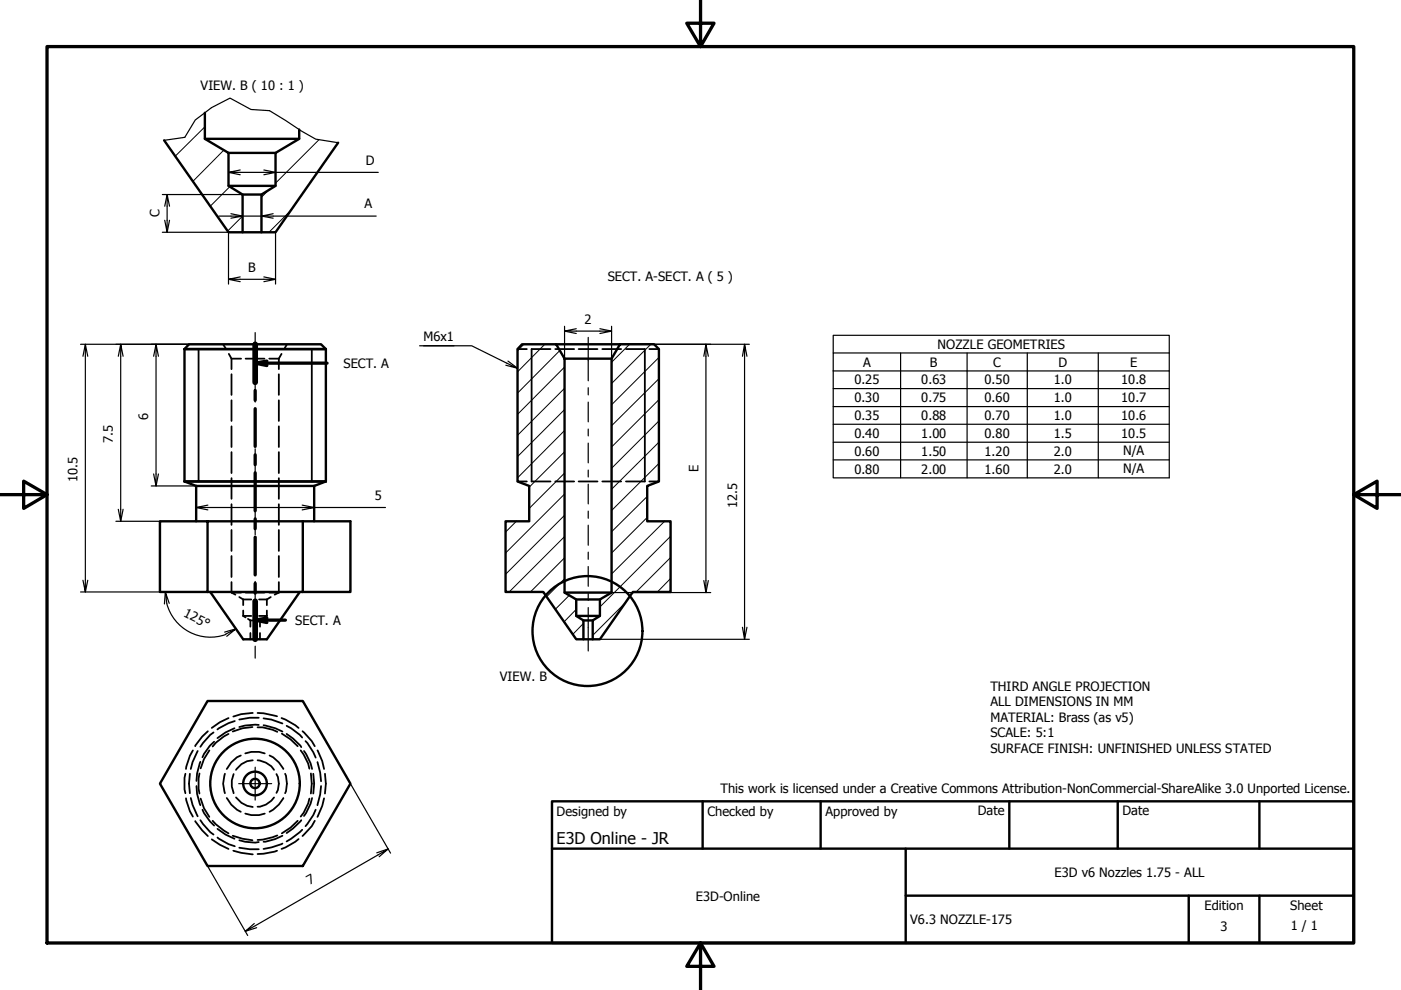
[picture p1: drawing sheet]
<svg xmlns="http://www.w3.org/2000/svg" width="297mm" height="210mm" viewBox="0 0 297 210" stroke-linecap="round" stroke-linejoin="round" font-family="sans-serif">
<!-- layer: Visible (ISO) -->
<g fill="none" stroke="#000" stroke-width=".51">
<path d="M43.4 23.9v5.5M48.5 32.4h9.9M48.5 39.4h9.9M63.4 27.5v1.9l-5 3v7l-3 1.8v8h3l13.3-18.9M63.4 29.4h-20l5.1 3v7l2.9 1.8v8h-2.9l-13.7-19.4M51.4 41.2h4M51.4 49.2h4M39.1 74l1-1h28l1 1M39.1 74h30M39.1 74v28.1M69.1 74v28.1M110.7 73h7.2l1.8 3v49.6l2.5 1.5v3.5l1.5 .9v4h-1.5l-7-10h-8v-15h5v-7.5l-2.5-.9v-28.1z"/>
<path d="M117.9 73h13.5M119.7 76h10M131.4 73h7.3l1 1v28.1l-2.5 .9v7.5h5v15h-8l-7 10h-1.5v-4l1.5-.9v-3.5l2.5-1.5v-49.6zM39.1 102.1h30M39.1 102.1l2.5 .9M41.6 103h25M41.6 103v7.5M44 110.5h-10.1v15h10.1v-15h20.2M66.6 103v7.5M69.1 102.1l-2.5 .9M44 125.5h20.2v-15h10.1v15h-10.1M44.6 125.5l7 10h5l7-10"/>
<path d="M119.7 125.6h10M122.2 127.1h5M122.2 130.6h5M123.7 135.5h2M123.7 131.5h2M44 148.6h20.2l10.1 17.6-10.1 17.4h-20.2l-10.1-17.4z"/>
<circle cx="54.1" cy="166.1" r="9.5"/>
<circle cx="54.1" cy="166.1" r="2.51"/>
<circle cx="54.1" cy="166.1" r=".98"/>
</g>
<!-- layer: Hidden (ISO) -->
<g fill="none" stroke="#000" stroke-width=".38">
<path d="M47.3 73l.6 1M48.5 75l.6 1M49.1 76h2M49.1 76v2.3M49.1 79.3v4.4M52.1 76h4M57.1 76h2M59.1 76v2.3M59.1 79.3v4.4M59.7 75l-.6 1M60.8 73l-.5 1M109.7 74h2"/>
<path d="M112.7 74h4M117.7 74h4M122.7 74h4M127.7 74h4M132.7 74h4M137.7 74h2M49.1 84.9v4.4M49.1 90.4v4.4M49.1 95.9v4.4M59.1 84.9v4.4M59.1 90.4v4.4M59.1 95.9v4.4"/>
<path d="M49.1 101.4v4.4M49.1 106.9v4.4M49.1 112.4v4.4M49.1 117.9v4.4M59.1 101.4v4.4M59.1 106.9v4.4M59.1 112.4v4.4M59.1 117.9v4.4M109.7 102.1h2M112.7 102.1h4M117.7 102.1h4M122.7 102.1h4"/>
<path d="M127.7 102.1h4M132.7 102.1h4M137.7 102.1h2M49.1 125.6h2M49.1 123.4v2.2M49.1 125.6l.8 .5M50.7 126.6l.9 .5M51.6 127.1h1.7M51.6 130.6h1.7M51.6 127.1v1.2M51.6 129.4v1.2M51.6 130.6l.5 .3"/>
<path d="M52.1 125.6h4M52.6 131.2l.5 .3M53.1 131.5h.7M53.1 131.5v1.4M53.1 134.2v1.3M54.4 131.5h.7M54.9 127.1h1.7M54.9 130.6h1.7M55.1 131.5v1.4M55.1 134.2v1.3M55.6 131.2l-.5 .3M56.6 127.1v1.2"/>
<path d="M56.6 129.4v1.2M56.6 130.6l-.5 .3M57.1 125.6h2M57.4 126.6l-.8 .5M59.1 123.4v2.2M59.1 125.6l-.9 .5M40.9 159.1l-.6 1.1-.9 2.8M41.9 159.2l-1.1 2.4-.4 1.4M44.1 155l-1.2 1.2-1.5 2M44.4 159.1l-1.2 1.8-.7 2M45.3 155.3l-.7 .5-2.1 2.5M45.4 157.3l-.9 .8-1.3 1.8-.3 .7"/>
<path d="M48.5 152.2l-1.9 .9-1.7 1.2M48.5 155.6l-1 .5-1.7 1.4-.7 .8M49.7 154.4l-1.9 .9-1.7 1.2M49.8 152.9l-1.3 .4-2.4 1.4M52 159.7l1.3-.3h1.6l1.2 .3M53.5 154.1l-2.1 .3-2.1 .7M53.6 151.2l-2.5 .2-1.6 .5M54.6 151.2h1.3l2.8 .7M54.6 154.2h1.1l2.1 .5 1 .5M54.9 152.2h-1.9l-2.3 .4M54.9 153.7l-3 .1-1.2 .3M55.9 152.3l1.6 .3 2.4 .8"/>
<path d="M55.9 153.8l2.5 .6 1.5 .7M59.7 152.2l2.9 1.6 .7 .5M59.8 155.5l1.8 1.3 1.5 1.4M60.8 153.9l.9 .5 1.9 1.4 .5 .6M60.8 155.6l1.3 1 1.8 1.8M63.8 159.1l.6 .9 .9 1.9 .3 1.1M64.1 155l2 2.1 .6 1.1M64.5 159.2l1.3 2.6 .4 1.2M64.8 157.1l1.6 2.4 .5 1.1M67.3 159.1l1 2.3 .4 1.6M39.3 164.1l-.2 .8v2.5l.2 .8M39.4 169.3l.9 2.7 .6 1.1"/>
<path d="M40.3 164.1l-.2 2.1 .2 2M40.4 169.2l.4 1.5 1.1 2.4M41.4 174.1l1.5 2 1.2 1.2M41.7 166.7l.1 1.6 .7 2.4M42.3 164l-.2 1.1v2.1l.2 1M42.5 173.9l2.1 2.5 .7 .5M42.5 161.5l-.7 2.5-.1 1.6M42.5 169.3l.7 2.1 1.2 1.8M42.9 171.7l.3 .7 1.3 1.8 .9 .8M44.9 178l1.7 1.1 1.9 .9M45.1 174l.7 .8 2.7 1.9M46.1 177.6l2.4 1.4 1.3 .4"/>
<path d="M46.1 175.7l1.7 1.2 1.9 .9M47.7 164.1a5.8 5.8 0 0 0 0 4.1M48.1 169.2a6.5 6.5 0 0 0 3 2.9M49.3 177.2l2.1 .6 2.1 .4M49.5 164.1a5.1 5.1 0 0 0 0 4.1M50 169.1a4.9 4.9 0 0 0 3.6 2M50.7 179.7l2.3 .4h1.9M50.7 178.2l1.2 .3 2.2 .2 .8-.2M51.1 160.2a6 6 0 0 0-3 2.8M52 172.5l1.3 .3h1.6l1.2-.3M53.6 161.2a4.4 4.4 0 0 0-3.6 2M54.6 161.2a4.7 4.7 0 0 1 3.5 2"/>
<path d="M57.1 160.2a6.2 6.2 0 0 1 3 2.8M58.1 169.1a4.3 4.3 0 0 1-3.5 1.9M58.6 164.1a4.2 4.2 0 0 1 0 4M58.8 177.1l-3.1 .9-1.1 .1M59.9 178.9l-2.4 .8-1.6 .3M59.9 177.2l-1.5 .7-2.5 .6M60.1 169.2a6.7 6.7 0 0 1-3 2.9M60.5 164.1a5.8 5.8 0 0 1 0 4.1M63.1 174l-1.5 1.5-1.8 1.2M63.3 177.9l-.7 .6-2.9 1.5M63.9 173.9l-1.8 1.8-1.3 .9M64.1 175.9l-2.4 1.9-.9 .6"/>
<path d="M65.6 169.3l-.3 1-.9 2-.6 .8M65.9 164l.2 2.2-.2 2M66.2 169.2l-.4 1.2-1.3 2.6M66.4 164.1l.2 2.1-.2 2M66.7 174l-.6 1.2-2 2.1M66.9 171.7l-.5 1.1-1.6 2.4M67.3 161.6l.6 2.2 .2 1.8M68.1 166.7l-.2 1.7-.6 2.3M68.7 169.3l-.4 1.6-1 2.3M68.9 164.1l.2 2.1-.2 2M49.5 180.4l1.6 .4 2.5 .3M58.7 180.4l-2.8 .6-1.3 .1"/>
</g>
<!-- layer: Visible Narrow (ISO) -->
<path d="M42.1 74v28.1M66.1 74v28.1M112.7 74v28.1M136.7 74v28.1" fill="none" stroke="#000" stroke-width=".38"/>
<!-- layer: Break Line (JIS) -->
<path d="M34.8 29.8l4.4-.7 2.2-3.7 3.4-2.6 4-2 4.4 2.4 3.9 .3 6.6 4.2 3.2 1.8 4.8 .8" fill="none" stroke="#000" stroke-width=".25"/>
<!-- layer: Section Line (ISO) -->
<g fill="none" stroke="#000" stroke-width=".7">
<path d="M54.1 73v8.1M54.1 77l2.5 .5M56.6 76.6l-2.5 .4h15.2M54.1 82.8v2.1M54.1 86.6v8.1M54.1 96.4v2.1M54.1 100.2v8.1M54.1 110v2.1M54.1 113.9v8M54.1 123.7v2.1M54.1 127.5v8M54.1 131.5l2.5 .5"/>
<path d="M56.6 131l-2.5 .5h6.4"/>
</g>
<path d="M54.1 73v8.1M54.1 127.5v8" fill="none" stroke="#000" stroke-width="1.2"/>
<!-- layer: Detail Boundary (JIS) -->
<circle cx="124.6" cy="133.8" r="11.7" fill="none" stroke="#000" stroke-width=".51"/>
<!-- layer: Border (ISO) -->
<path d="M148.5 -.1v10l-2.9-5h5.8l-2.9 5M10 9.9h277v190h-277zM0 104.9h10l-5-2.9v5.8l5-2.9M287 104.9l5 2.9v-5.8l-5 2.9h10M148.5 199.9l2.9 5h-5.8l2.9-5v10" fill="none" stroke="#000" stroke-width=".7"/>
<!-- layer: Title (ISO) -->
<path d="M117 169.9h170v30h-170zM117 179.9h170M149 169.9v10M174 169.9v10M192 179.9v20M214 169.9v10M237 169.9v10M267 169.9v10M192 189.9h95M252 189.9v10M267 189.9v10" fill="none" stroke="#000" stroke-width=".51"/>
<!-- layer: Hatch (ISO) -->
<g fill="none" stroke="#000" stroke-width=".21">
<path d="M43.4 26.9l-6.3 6.2M47.4 31.8l-6.5 6.7M48.7 39.6l-4.1 4.1M67.6 29.6l-9.2 9.2M51.4 45.8l-3.1 3.2M56.9 40.4l-1.5 1.4M61.8 44.5l-4.8 4.7M111.1 73l-1.4 1.4M115.5 73l-5.8 5.8M118.7 74.3l-9 9M119.7 77.8l-10 10.1M133.5 73l-3.8 3.8"/>
<path d="M138 73l-8.3 8.3M139.7 75.8l-10 10M119.7 95.8l-7.5 7.5M119.7 86.8l-10 10M119.7 91.3l-10 10M119.7 82.3l-10 10M139.7 98.3l-10 9.9M139.7 93.8l-10 9.9M139.7 89.3l-10 10M139.7 84.7l-10 10.1M139.7 80.3l-10 10M109.5 110.5l-2.3 2.3"/>
<path d="M119.7 109.3l-12.5 12.5M119.7 104.7l-12.5 12.6M119.7 118.3l-7.2 7.2M119.7 113.8l-11.8 11.7M119.7 100.3l-7.5 7.5M137.2 109.7l-7.5 7.6M137.2 105.3l-7.5 7.4M140.9 110.5l-11.2 11.2M142.2 118.2l-7.3 7.3M142.2 113.7l-15 15M119.7 122.7l-3.8 3.8M120.7 126.2l-3 3"/>
<path d="M122.2 129.2l-2.6 2.6M123.7 132.2l-2.2 2.3M132.6 127.8l-6.9 6.9M142.2 122.7l-2.8 2.8"/>
</g>
<!-- layer: Dimension (ISO) -->
<g fill="none" stroke="#000" stroke-width=".25">
<path d="M48.5 36.5l2.4 .6M50.9 36l-2.4 .5h9.9l-2.5 .6M55.9 36l2.5 .5h21.8M34.4 49.2h17M34.4 41.2h17M35.4 41.2l-.5 2.5M35.9 43.7l-.5-2.5v8l-.5-2.5M35.9 46.7l-.5 2.5M46.4 45.8h5l-2.4 .5M48.5 59.2l2.4 .5M48.5 49.2v11M49 45.3l2.4 .5h4l2.5 .5"/>
<path d="M50.9 58.7l-2.4 .5h9.9l-2.5 .5M55.9 58.7l2.5 .5M57.9 45.3l-2.5 .5h24.4M58.4 49.2v11M17.1 73h23M18.1 73l-.5 2.5M18.6 75.5l-.5-2.5v52.5l-.5-2.5M25.6 73l-.5 2.5M26.1 75.5l-.5-2.5v37.5l-.5-2.5M33.1 73l-.5 2.5M33.6 75.5l-.5-2.5v30l-.5-2.5M119.7 70.2l2.5 .5"/>
<path d="M119.7 69.2v6.8M122.2 69.7l-2.5 .5h10l-2.5 .5M127.2 69.7l2.5 .5M129.7 69.2v6.8M131.4 73h27.5M149.7 73l-.5 2.5M150.2 75.5l-.5-2.5v52.6l-.5-2.5M157.9 73l-.5 2.5M158.4 75.5l-.5-2.5v62.5l-.5-2.5M24.6 110.5h9.3M26.1 108l-.5 2.5M32.1 103h9.5"/>
<path d="M33.6 100.5l-.5 2.5M41.6 107.6l2.5 .5M44.1 107.1l-2.5 .5h25l-2.5 .5M64.1 107.1l2.5 .5h15.1M17.1 125.5h16.8M18.6 123l-.5 2.5M35.1 125.5l-.2 2.6M35.9 127.9l-.8-2.4a9.6 9.6 0 0 0 7.6 9.4 9.6 9.6 0 0 0 5.2-.4M47.8 134.5l2.2-1.2-1.9 1.6M50 133.3l-2.4 .7M127.2 135.5h31.7M129.7 125.6h21"/>
<path d="M150.2 123.1l-.5 2.5M158.4 133l-.5 2.5M74.3 166.2l8.5 14.7M82.3 180l-2.4 .8M44 183.6l8.5 14.7M54.4 196.7l-2.4 .8M80.4 181.6l1.9-1.6-30.3 17.5 1.9-1.7"/>
</g>
<!-- layer: Center Mark (ISO) -->
<path d="M50.6 166.2h7M54.1 162.7v6.9" fill="none" stroke="#000" stroke-width=".25"/>
<!-- layer: Centerline (ISO) -->
<g fill="none" stroke="#000" stroke-width=".25">
<path d="M54.1 70.5v6.4M54.1 78.4v1.5M124.7 71.5v9.2M54.1 81.4v3.9M54.1 86.8v1.4M54.1 89.8v3.8M54.1 95.2v1.4M54.1 98.1v3.9M124.7 82.2v1.5M124.7 85.3v4.1M124.7 91v1.4M124.7 94v4.1"/>
<path d="M124.7 99.7v1.4M54.1 103.5v1.5M54.1 106.5v3.9M54.1 111.9v1.5M54.1 114.9v3.9M124.7 102.7v4.1M124.7 108.4v1.5M124.7 111.4v4.2M124.7 117.1v1.5M54.1 120.2v1.6M54.1 123.3v3.9M54.1 128.6v1.5"/>
<path d="M54.1 131.7v3.8M54.1 137v2.5M124.7 120.1v4.2M124.7 125.8v1.5M124.7 128.8v9.2"/>
</g>
<!-- layer: Symbol (ISO) -->
<g fill="none" stroke="#000" stroke-width=".25">
<path d="M89 73.3h11l9.7 4.8-2.4-.7M89.8 73.3h6.5M107.7 76.6l2 1.5M176.7 74.8v-3.7h71.2v3.7M176.7 78.6h71.2M190.9 74.8v26.5M205 74.8v26.5M217.8 74.8v26.5M232.9 74.8v26.5M247.9 74.8h-71.2v3.8M247.9 74.8v26.5h-71.2v-22.7M176.7 82.4h71.2"/>
<path d="M176.7 86.2h71.2M176.7 90h71.2M176.7 93.8h71.2M176.7 97.5h71.2"/>
</g>
<text font-size="3.4" x="118" y="178.9">E3D Online - JR</text>
<g font-size="2.7">
<text x="42.5" y="19">VIEW. B ( 10 : 1 )</text>
<text x="77.5" y="35">D</text>
<text x="33.8" y="46.1" transform="rotate(-90 33.8 46.1)">C</text>
<text x="77.3" y="44.2">A</text>
<text x="52.6" y="57.6">B</text>
<text x="128.8" y="59.7">SECT. A-SECT. A ( 5 )</text>
<text x="124" y="68.6">2</text>
<text x="89.8" y="72.4">M6x1</text>
<text x="183" y="77.8">A</text>
<text x="197.2" y="77.8">B</text>
<text x="198.8" y="73.9">NOZZLE GEOMETRIES</text>
<text x="210.6" y="77.8">C</text>
<text x="224.4" y="77.8">D</text>
<text x="239.6" y="77.8">E</text>
<text x="72.8" y="78">SECT. A</text>
<text x="181.2" y="81.5">0.25</text>
<text x="195.3" y="81.5">0.63</text>
<text x="208.7" y="81.5">0.50</text>
<text x="223.5" y="81.5">1.0</text>
<text x="237.7" y="81.5">10.8</text>
<text x="31.4" y="89" transform="rotate(-90 31.4 89)">6</text>
<text x="181.2" y="85.3">0.30</text>
<text x="181.2" y="89.1">0.35</text>
<text x="195.3" y="85.3">0.75</text>
<text x="195.3" y="89.1">0.88</text>
<text x="208.7" y="85.3">0.60</text>
<text x="208.7" y="89.1">0.70</text>
<text x="223.5" y="85.3">1.0</text>
<text x="223.5" y="89.1">1.0</text>
<text x="237.7" y="85.3">10.7</text>
<text x="237.7" y="89.1">10.6</text>
<text x="23.9" y="94" transform="rotate(-90 23.9 94)">7.5</text>
<text x="181.2" y="92.9">0.40</text>
<text x="195.3" y="92.9">1.00</text>
<text x="208.7" y="92.9">0.80</text>
<text x="223.5" y="92.8">1.5</text>
<text x="237.7" y="92.9">10.5</text>
<text x="148.1" y="100.1" transform="rotate(-90 148.1 100.1)">E</text>
<text x="181.2" y="96.6">0.60</text>
<text x="181.2" y="100.4">0.80</text>
<text x="195.3" y="96.6">1.50</text>
<text x="195.3" y="100.4">2.00</text>
<text x="208.7" y="96.6">1.20</text>
<text x="208.7" y="100.4">1.60</text>
<text x="223.5" y="96.6">2.0</text>
<text x="223.5" y="100.4">2.0</text>
<text x="238.1" y="96.4">N/A</text>
<text x="238.1" y="100.2">N/A</text>
<text x="16.4" y="102.2" transform="rotate(-90 16.4 102.2)">10.5</text>
<text x="79.4" y="106">5</text>
<text x="156.3" y="107.7" transform="rotate(-90 156.3 107.7)">12.5</text>
<text x="38.8" y="130.7" transform="rotate(26 38.8 130.7)">125°</text>
<text x="62.6" y="132.5">SECT. A</text>
<text x="106" y="144.4">VIEW. B</text>
<text x="210" y="146.4">THIRD ANGLE PROJECTION</text>
<text x="210" y="149.7">ALL DIMENSIONS IN MM</text>
<text x="210" y="153">MATERIAL: Brass (as v5)</text>
<text x="210" y="156.3">SCALE: 5:1</text>
<text x="210" y="159.6">SURFACE FINISH: UNFINISHED UNLESS STATED</text>
<text x="118" y="173">Designed by</text>
<text x="150" y="173">Checked by</text>
<text x="152.8" y="168.1">This work is licensed under a Creative Commons Attribution-NonCommercial-ShareAlike 3.0 Unported License.</text>
<text x="175" y="173">Approved by</text>
<text x="207.3" y="172.9">Date</text>
<text x="238" y="172.9">Date</text>
<text x="223.6" y="185.9">E3D v6 Nozzles 1.75 - ALL</text>
<text x="65.7" y="187.7" transform="rotate(-30 65.7 187.7)">7</text>
<text x="147.5" y="191">E3D-Online</text>
<text x="193" y="195.9">V6.3 NOZZLE-175</text>
<text x="255.4" y="193">Edition</text>
<text x="258.8" y="197.4">3</text>
<text x="273.6" y="193">Sheet</text>
<text x="273.7" y="197.2">1 / 1</text>
</g>
</svg>
